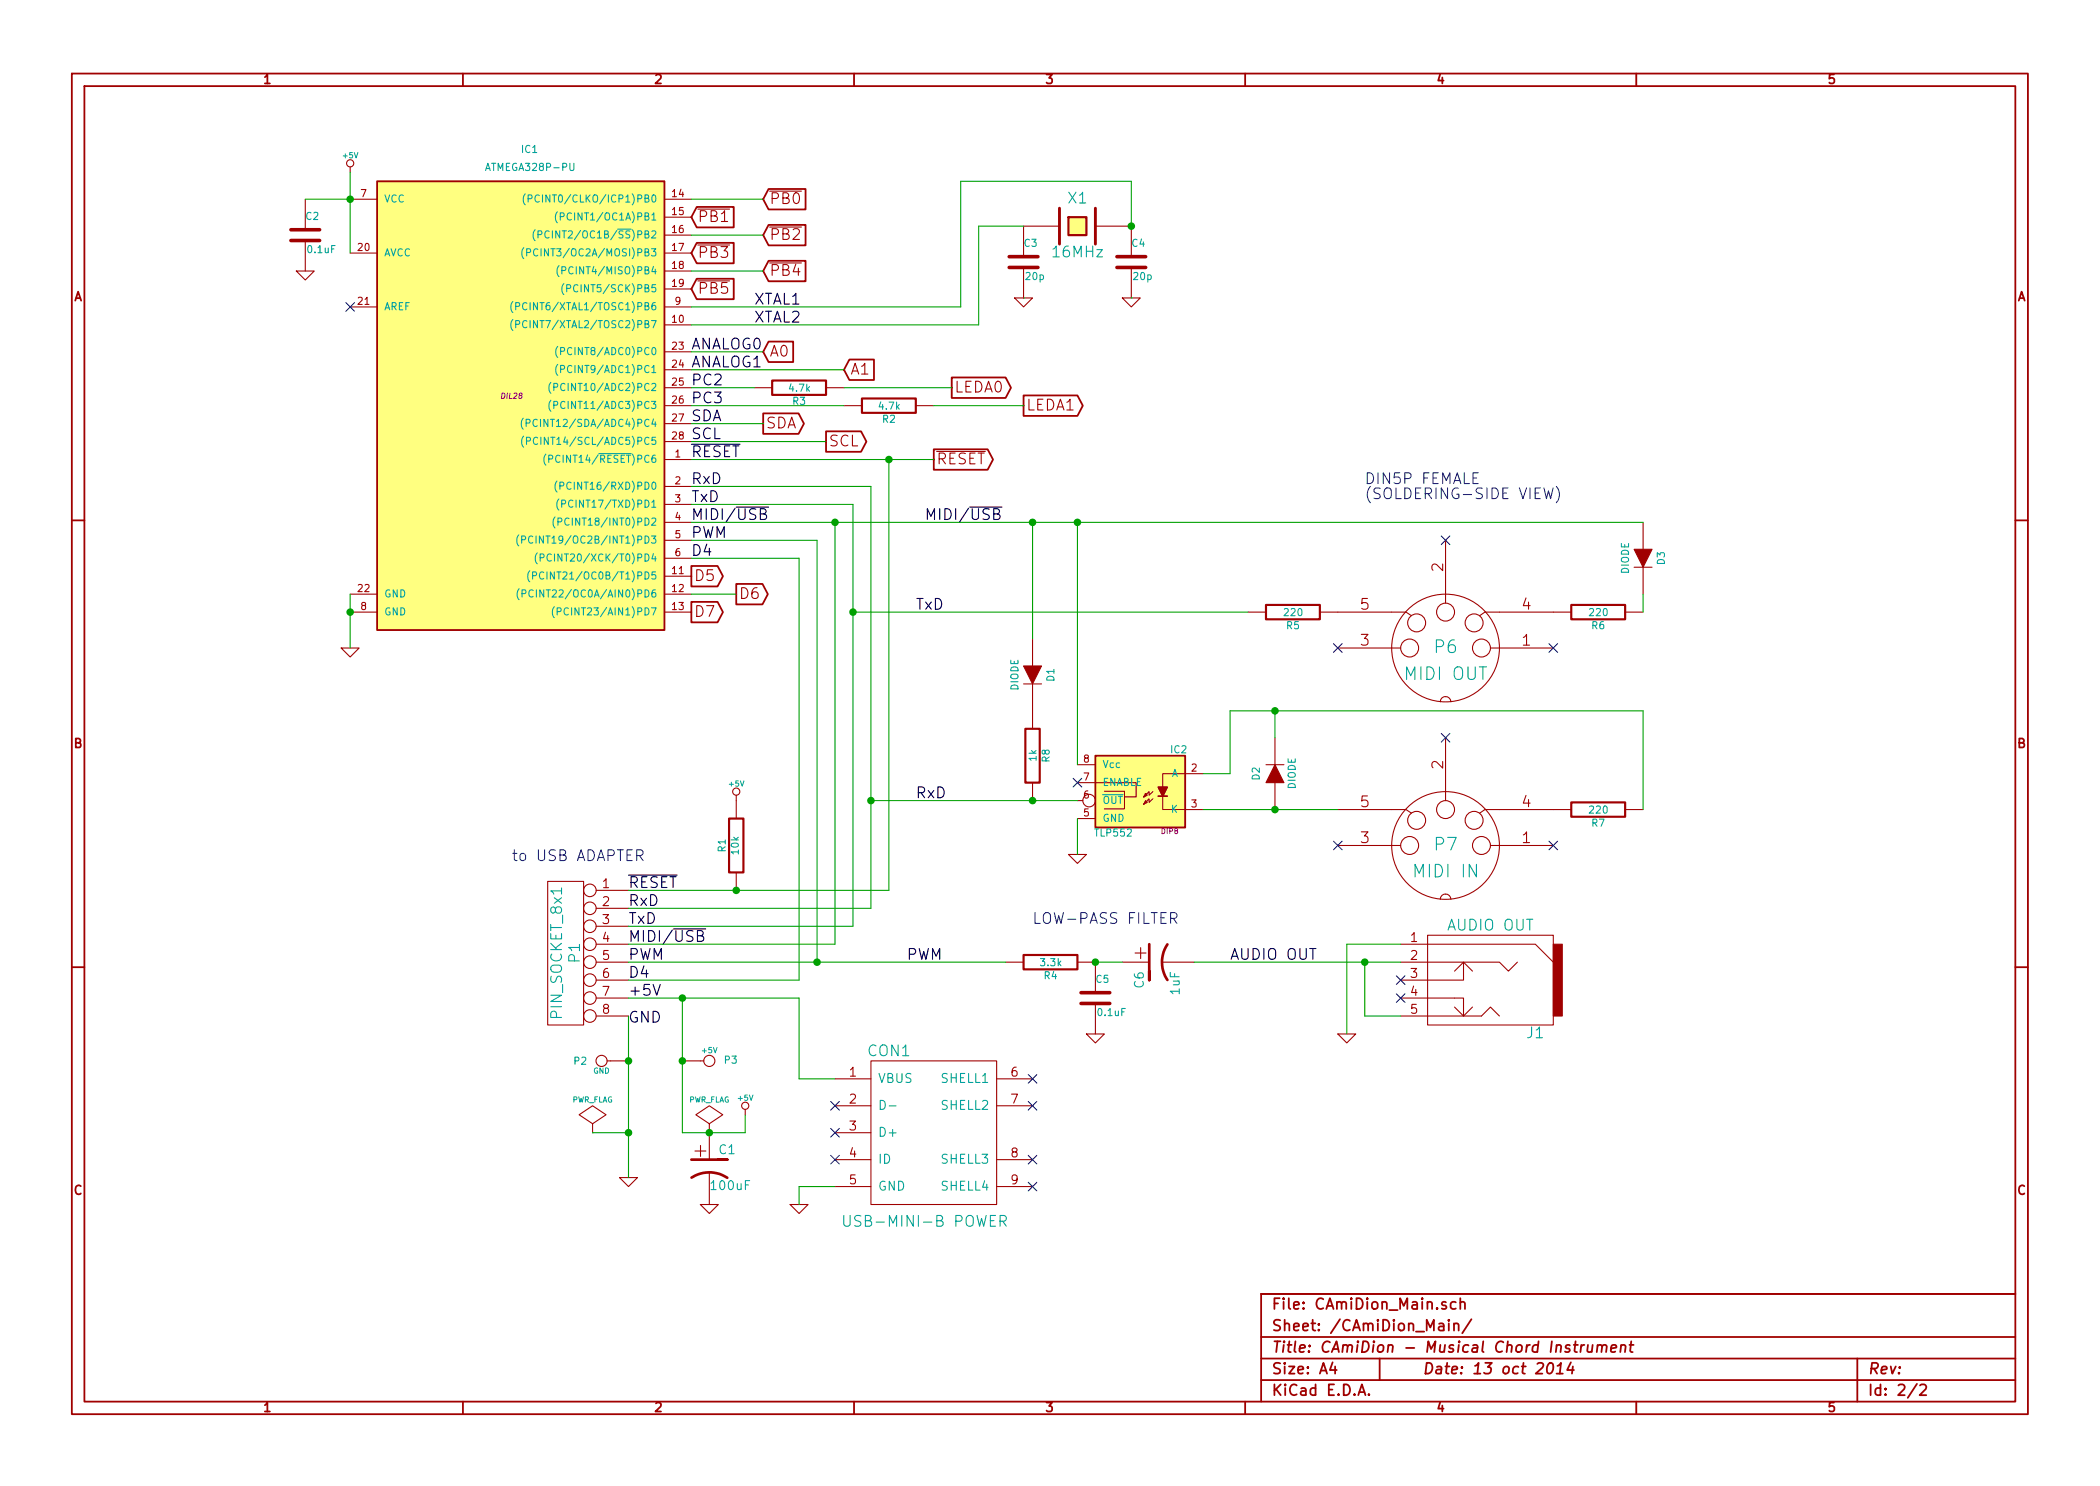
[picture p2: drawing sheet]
<svg xmlns="http://www.w3.org/2000/svg" width="297mm" height="210mm" viewBox="0 0 297 210" stroke-linecap="round" stroke-linejoin="round" font-family="sans-serif">
<g fill="none" stroke="#a00000" stroke-width=".25">
<path d="M10.2 10.4h276.6v189.7h-276.6zM11.9 12.2h273.2v186.1h-273.2zM65.5 10.4v1.8M120.8 10.4v1.8M176.1 10.4v1.8M231.4 10.4v1.8M53.3 25.6h40.7v63.5h-40.7zM98.6 39.4h5.2v2.9h-5.2l-.8-1.4zM98.6 29.3h5.2v2.9h-5.2l-.8-1.5zM98.6 34.4h5.2v2.9h-5.2l-.8-1.5zM108.7 26.7h5.2v2.9h-5.2l-.8-1.4zM108.7 31.8h5.2v2.9h-5.2l-.8-1.4z"/>
<path d="M108.7 36.9h5.2v2.9h-5.2l-.8-1.5zM107.9 58.5h5.1l.7 1.4-.7 1.5h-5.1zM108.7 48.3h3.5v2.9h-3.5l-.8-1.4zM120.1 50.9h3.5v2.9h-3.5l-.7-1.5zM134.6 53.4h7.6l.8 1.5-.8 1.4h-7.6zM144.8 56h7.6l.8 1.4-.8 1.4h-7.6zM10.2 73.6h1.7M116.8 61h5l.8 1.5-.8 1.4h-5zM132.1 63.6h7.6l.8 1.4-.8 1.5h-7.6zM285.1 73.6h1.7M97.8 80.1h3.7l.8 1.4-.8 1.5h-3.7zM97.8 85.2h3.7l.8 1.4-.8 1.5h-3.7z"/>
<path d="M104.1 82.6h3.7l.8 1.5-.8 1.4h-3.7zM154.9 106.9h12.7v10.2h-12.7zM163.8 112.6h1.3M10.2 136.8h1.7M285.1 136.8h1.7M65.5 198.3v1.8M120.8 198.3v1.8M176.1 198.3v1.8M178.4 189.2h106.7M178.4 195.3h106.7M178.4 192.2h106.7M188.5 192.8l-.4 1h1"/>
<path d="M188.8 193.3v1.1M192.1 197.4l.5-1.5 .5 1.5M192.3 197h.7M193.6 197.3h.1l-.1 .1-.1-.1h.1v.1M195.1 192.2v3.1M203.6 187.3l.1-.1 .4 .1 .1 1M204.2 187.6l-.5 .1a.3 .3 0 0 0-.2 .3 .3 .3 0 0 0 .2 .3l.5-.1M204.5 184.3l-.3-.1-.3 .2 .1 .2 .5 .2 .1 .1-.1 .2-.1 .1-.5-.1M204.9 186.7v.1v.1l.1-.1-.1-.1v.2M204.9 187.2v1.1M205.7 187.4a.38 .38 0 0 1 .6 .1v.8M205.7 187.2v1.1"/>
<path d="M205.9 184.3a.48 .48 0 0 0-.6 0l-.1 .6a.48 .48 0 0 0 .7 .2M206.6 184.3a.38 .38 0 0 1 .6 .1v.8M206.6 183.7v1.5M208.1 186.7l-1.3 1.9M219.1 192.9a.34 .34 0 0 1 .6 .2 .87 .87 0 0 1-.6 1.3l-.2-.1a1.13 1.13 0 0 1 .2-1.4zM220.2 194.4h.9M220.3 193.3l.5-.5-.2 1.6M222 190.4l-.3-.1-.2 .1-.1 .2 .2 .2 .4 .1v.2l-.2 .2-.4-.1M222.2 192.8l-.5 1h.9M222.5 193.3l-.1 1.1M222.6 190.3h.6M222.9 189.8l-.2 1.3 .1 .1 .3 .1"/>
<path d="M223.7 190.3l-.2 1M224.1 190.3l-.3 .1-.2 .2M224.6 190.3v.9a.45 .45 0 0 0 .5 0M225.3 190.3l-.2 1M226 190.4a.38 .38 0 0 1 .6 .1l-.1 .8M226 190.3l-.1 1M226.6 190.5a.35 .35 0 0 1 .3-.2 .35 .35 0 0 1 .4 .2l-.1 .8M227.9 190.8l.7-.1v-.3l-.2-.1-.4 .1-.2 .7 .2 .2 .5-.1M229.3 190.4a.38 .38 0 0 1 .6 .1l-.1 .8M229.3 190.3l-.1 1M230.5 190.3h.6M230.7 189.8l-.1 1.3v.1l.3 .1"/>
<path d="M231.4 198.3v1.8M262.7 192.2v6.1M271.1 195.8l-1.3 2M271.6 196l.2-.1h.4l.2 .1 .1 .3-.1 .2-.9 .9h1M285.1 183.1h-106.7v15.2"/>
</g>
<g fill="#ffff80" stroke="#ffff80" stroke-width=".25">
<path d="M53.3 25.6h40.7v63.5h-40.7z"/>
<path d="M151.1 30.7h2.6v2.6h-2.6z"/>
<path d="M154.9 106.9h12.7v10.2h-12.7z"/>
</g>
<g fill="none" stroke="#a00000" stroke-width=".15">
<path d="M41.9 38.3h2.5l-1.2 1.3zM43.2 28.2v4.3M43.2 34v4.3M49.5 23.6v.8M49.5 28.2h3.8M49.5 35.8h3.8M94 28.2h3.8M94 35.8h3.8M94 30.7h3.8M94 33.3h3.8M94 38.3h3.8M98.7 39.7h4.5"/>
<path d="M98.7 29.6h4.5M98.7 34.7h4.5M108.9 27h4.5M108.9 32.1h4.5M108.9 37.2h4.5M144.8 37.8v4.4M149.9 32h-5.1v4.3M154.9 32h5.1v4.3M160 37.8v4.4M49.5 43.4h3.8M94 43.4h3.8M94 46h3.8"/>
<path d="M94 49.8h3.8M94 52.3h3.8M94 54.9h3.8M94 57.4h3.8M94 59.9h3.8M94 40.9h3.8M106.7 54.9h2.5M116.8 54.9h2.6M119.4 57.4h2.5M129.5 57.4h2.6M143.5 42.2h2.5l-1.2 1.2zM158.7 42.2h2.6l-1.3 1.2z"/>
<path d="M94 65h3.8M94 68.8h3.8M94 71.4h3.8M94 73.9h3.8M94 76.4h3.8M94 79h3.8M94 62.5h3.8M132.5 63.9h6.9M204.5 76.4v8.9M232.4 73.9v3.8M48.3 91.7h2.5l-1.3 1.3zM49.5 86.6h3.8"/>
<path d="M49.5 84.1h3.8M94 86.6h3.8M94 81.5h3.8M94 84.1h3.8M144.8 96.8h2.5M146 90.4v3.8M146 96.8v6.3M176.5 86.6h2.6M186.7 86.6h12.2l.7 .5M189.2 91.7h8.9M203.7 99.3a.75 .75 0 0 1 .8-.7 .75 .75 0 0 1 .7 .7M210.8 91.7h8.9"/>
<path d="M222.2 86.6h-12.2l-.7 .5M229.9 86.6h2.5M231.1 80.3h2.6M232.4 80.3v3.8M104.1 112.5v3.3M146 110.7v2.6M152.4 115.8h2.5M152.4 113.3h.8M152.4 110.7h2.5M152.4 108.2h2.5M155 110.7h5.7v2h-1.6M156.2 112h2.9v2.4h-2.9a1.22 1.22 0 0 1-1.2-1.2 1.22 1.22 0 0 1 1.2-1.2"/>
<path d="M162 113.3l.3 .2-.5 .3zM163.1 113l-.6 .5v-.5l-.7 .8M163.1 112l-.6 .5v-.5l-.7 .8 .5-.3-.3-.2-.2 .5M164.5 112.6v1.9h5.7M170.2 109.5h-5.7v1.9M179.1 108.2h2.5M180.3 104.4v3.8M180.3 110.7v3.8M189.2 114.5h9.7l.7 .6M189.2 119.6h8.9M204.5 104.4v8.9M210.8 119.6h8.9"/>
<path d="M222.2 114.5h-12.2l-.7 .6M229.9 114.5h2.5M77.5 124.7h5v20.3h-5zM84.3 126h4.6M84.3 128.5h4.6M84.3 131.1h4.6M84.3 133.6h4.6M84.3 136.1h4.6M84.3 138.7h4.6M104.1 123.4v2.6M142.2 136.1h2.6M151.1 120.9h2.6l-1.3 1.3z"/>
<path d="M152.4 136.1h2.5v4.4M158.7 136.1h3.9M164.3 136.1h4.6M198.1 133.6h19.1l2.5 2.5M198.1 136.1h14l1.3 1.3 1.2-1.3M201.9 132.3h17.8v12.7h-17.8zM203.7 127.2a.75 .75 0 0 1 .8-.7 .75 .75 0 0 1 .7 .7M205.7 137.4l1.3-1.3v2.6h-8.9M207 136.1l1.3 1.3M83.8 159l1.9-1.3-1.9-1.2-1.9 1.2 1.9 1.3v1.3M84.3 141.2h4.6M84.3 143.8h4.6"/>
<path d="M85.9 150.1h3M96.5 150.1h3.1M100.3 159l1.9-1.3-1.9-1.2-1.9 1.2 1.9 1.3v1.3M105.4 157v.7M118.1 152.6h5.1M118.1 156.5h5.1M123.2 150.1h17.8v20.3h-17.8zM141 152.6h5M141 156.5h5M153.7 146.3h2.5l-1.3 1.3zM154.9 142v4.3M189.2 146.3h2.6l-1.3 1.3z"/>
<path d="M198.1 141.2h8.9v2.6M198.1 143.8h11.4l1.3-1.3 1.3 1.3M205.7 142.5l1.3 1.3 1.3-1.3M83.8 160.3h.1M87.6 166.6h2.6l-1.3 1.3zM99.1 170.4h2.5l-1.3 1.3zM100.3 160.3h.1M100.3 160.3v3.8M100.3 165.9v4.5M111.8 170.4h2.5l-1.3 1.3zM118.1 160.3h5.1M118.1 164.1h5.1"/>
<path d="M118.1 167.9h5.1M141 164.1h5M141 167.9h5"/>
<circle cx="49.5" cy="23.1" r=".51"/>
<circle cx="199.4" cy="91.7" r="1.27"/>
<circle cx="200.4" cy="88.1" r="1.27"/>
<circle cx="204.5" cy="91.7" r="7.6"/>
<circle cx="204.5" cy="86.6" r="1.27"/>
<circle cx="208.5" cy="88.1" r="1.27"/>
<circle cx="209.5" cy="91.7" r="1.27"/>
<circle cx="104.1" cy="112" r=".51"/>
<circle cx="154.1" cy="113.3" r=".89"/>
<circle cx="199.4" cy="119.6" r="1.27"/>
<circle cx="200.4" cy="116.1" r="1.27"/>
<circle cx="204.5" cy="119.6" r="7.6"/>
<circle cx="204.5" cy="114.5" r="1.27"/>
<circle cx="208.5" cy="116.1" r="1.27"/>
<circle cx="209.5" cy="119.6" r="1.27"/>
<circle cx="83.4" cy="131.1" r=".89"/>
<circle cx="83.4" cy="138.7" r=".89"/>
<circle cx="83.4" cy="128.5" r=".89"/>
<circle cx="83.4" cy="136.1" r=".89"/>
<circle cx="83.4" cy="133.6" r=".89"/>
<circle cx="83.4" cy="126" r=".89"/>
<circle cx="83.4" cy="141.2" r=".89"/>
<circle cx="83.4" cy="143.8" r=".89"/>
<circle cx="85.1" cy="150.1" r=".79"/>
<circle cx="100.3" cy="150.1" r=".79"/>
<circle cx="105.4" cy="156.5" r=".51"/>
</g>
<g fill="none" stroke="#00a0a0" stroke-width=".15">
<path d="M74.1 35a1.2 1.2 0 0 0 0 1.6M74.3 27.4a1.2 1.2 0 0 0 0 1.6M74.5 35.7h.5l.1-.1-.1-.4h-.5v1M74.7 28.1h.5l.1-.2-.1-.3h-.5v1M75.7 32.5a1.2 1.2 0 0 0 0 1.6M76.1 35.3a.4 .4 0 0 0-.5 0 .4 .4 0 0 0-.1 .5 .37 .37 0 0 0 .1 .4 .37 .37 0 0 0 .5-.1M76.1 33.2l.5-.1 .1-.1-.1-.3h-.5v1M76.3 27.7a.4 .4 0 0 0-.5 0 .4 .4 0 0 0-.1 .5 .37 .37 0 0 0 .2 .3 .37 .37 0 0 0 .4 0M77.7 32.8a.4 .4 0 0 0-.5 0 .4 .4 0 0 0-.1 .4 .37 .37 0 0 0 .1 .4 .37 .37 0 0 0 .5 0M78.8 30a1.2 1.2 0 0 0 0 1.5M79.1 37.6a1.2 1.2 0 0 0 0 1.5M79.2 30.7l.5-.1 .1-.1-.1-.3-.5-.1v1"/>
<path d="M79.5 38.3l.5-.1v-.1v-.3l-.5-.1v1.1M72.5 42.7a1.2 1.2 0 0 0 0 1.5M72.5 45.2a1.2 1.2 0 0 0 0 1.6M72.9 43.4l.5-.1 .1-.1-.1-.3-.5-.1v1M72.9 45.9l.5-.1 .1-.1-.1-.3h-.5v1M74 59.2a1.2 1.2 0 0 0 0 1.5M74.4 59.9l.5-.1 .1-.1-.1-.3-.5-.1v1M76 59.4a.4 .4 0 0 0-.5 0 .4 .4 0 0 0-.1 .5 .37 .37 0 0 0 .2 .4 .37 .37 0 0 0 .4-.1M77.9 54.1a1.2 1.2 0 0 0 0 1.5M77.9 56.6a1.2 1.2 0 0 0 0 1.6M78.3 54.8l.5-.1 .1-.1-.1-.3-.5-.1v1.1M78.3 57.3h.5l.1-.2-.1-.3h-.5v1"/>
<path d="M78.9 49a1.2 1.2 0 0 0 0 1.6M78.9 51.6a1.2 1.2 0 0 0 0 1.5M79.3 49.7h.5l.1-.2-.1-.3h-.5v1M79.3 52.2h.5l.1-.1-.1-.3-.5-.1v1M79.8 40.1a1.2 1.2 0 0 0 0 1.6M80.2 40.8h.4l.1-.2-.1-.3h-.4v1M73.4 75.7a1.2 1.2 0 0 0 0 1.5M73.8 76.4l.5-.1v-.1v-.3l-.5-.1v1.1M74.1 61.7a1.2 1.2 0 0 0 0 1.6M74.5 62.4h.5v-.2v-.3h-.5v1M75.4 75.9a.4 .4 0 0 0-.5 0 .4 .4 0 0 0-.1 .5 .37 .37 0 0 0 .1 .4 .37 .37 0 0 0 .5 0M76 78.2a1.2 1.2 0 0 0 0 1.6"/>
<path d="M76 62a.4 .4 0 0 0-.5 0 .4 .4 0 0 0-.1 .5 .37 .37 0 0 0 .2 .3 .37 .37 0 0 0 .4 0M76.4 78.9h.5l.1-.2-.1-.3h-.5v1M77.2 64.3a1.2 1.2 0 0 0 0 1.5M77.6 64.9h.5l.1-.1-.1-.3-.5-.1v1M78 78.5a.4 .4 0 0 0-.5 0 .4 .4 0 0 0-.1 .5 .37 .37 0 0 0 .2 .3 .37 .37 0 0 0 .4 0M78.5 73.1a1.2 1.2 0 0 0 0 1.6M78.8 68.1a1.2 1.2 0 0 0 0 1.5M78.9 73.8h.5l.1-.1-.1-.4h-.5v1M79 70.6a1.2 1.2 0 0 0 0 1.6M79.2 68.8l.5-.1 .1-.1-.1-.3-.5-.1v1M79.5 71.3l.4-.1 .1-.1-.1-.3h-.4v1M84.7 64.2h4.6"/>
<path d="M73.4 83.3a1.2 1.2 0 0 0 0 1.6M73.8 84l.5-.1 .1-.1-.1-.3h-.5v1M74.9 80.8a1.2 1.2 0 0 0 0 1.5M75.3 81.5l.5-.1 .1-.1-.1-.3-.5-.1v1M75.4 83.6a.4 .4 0 0 0-.5 0 .4 .4 0 0 0-.1 .4 .37 .37 0 0 0 .2 .4 .37 .37 0 0 0 .4 0M76.9 81a.4 .4 0 0 0-.5 0 .4 .4 0 0 0-.1 .5 .37 .37 0 0 0 .2 .4 .37 .37 0 0 0 .4-.1M78.4 85.8a1.2 1.2 0 0 0 0 1.6M78.8 86.5h.5l.1-.1-.1-.4h-.5v1M156 112.4h2.9M124.5 155.7a.66 .66 0 0 1 .7 .5 .66 .66 0 0 1-.4 .8h-.3zM125.8 156.5h.9M119.4 172v1.2a.48 .48 0 0 0 .4 .3 .48 .48 0 0 0 .4-.3v-1.2"/>
<path d="M141.5 172.8h.5a.42 .42 0 0 0 .4-.4 .42 .42 0 0 0-.4-.4h-.5v1.5M141.8 172.8l.5 .7"/>
</g>
<path d="M151.1 30.7h2.6v2.6h-2.6zM109.2 53.8h7.6v2.1h-7.6zM121.9 56.4h7.6v2h-7.6zM179.1 85.6h7.6v2h-7.6zM222.2 85.6h7.7v2h-7.7zM103.1 115.8h2.1v7.6h-2.1zM145 103.1h2.1v7.6h-2.1zM222.2 113.5h7.7v2.1h-7.7zM144.8 135.1h7.6v2.1h-7.6z" fill="none" stroke="#a00000" stroke-width=".3"/>
<path d="M149.9 29.5v5M154.9 29.5v5" fill="none" stroke="#a00000" stroke-width=".41"/>
<path d="M41.1 34h4.1M41.1 32.5h4.1M142.7 37.8h4.1M142.7 36.3h4.1M158 37.8h4.1M158 36.3h4.1M152.9 142h4.1M152.9 140.5h4.1" fill="none" stroke="#a00000" stroke-width=".51"/>
<path d="M97.8 62.9h6.9M104.1 71.7h4.6M107.5 72.7l.7-.1a.36 .36 0 0 0 .2-.3 .36 .36 0 0 0-.3-.3h-.6v1.5h.6l.3-.1a.4 .4 0 0 0-.1-.6l-.2-.1M137.2 71.7h4.5M140.6 72.7l.6-.1a.36 .36 0 0 0 .2-.3 .36 .36 0 0 0-.3-.3h-.5v1.5h.5l.3-.1a.4 .4 0 0 0-.1-.6l-.2-.1M88.9 123.8h6.9M95.2 131.4h4.6M98.7 132.4l.6-.1a.36 .36 0 0 0 .2-.4 .36 .36 0 0 0-.3-.2h-.5v1.5h.5l.3-.1a.4 .4 0 0 0-.1-.6l-.2-.1" fill="none" stroke="#000" stroke-width=".15"/>
<path d="M162.6 133.6v5.1v-1.3M165.1 133.6a4.5 4.5 0 0 0 0 5.1M97.8 164.1h5.1h-1.3M97.8 166.6a4.6 4.6 0 0 1 5.1 0" fill="none" stroke="#a00000" stroke-width=".38"/>
<g fill="none" stroke="#0000c0" stroke-width=".15">
<path d="M48.9 42.8l1.2 1.2M50.1 42.8l-1.2 1.2M203.9 75.8l1.2 1.3M205.1 75.8l-1.2 1.3M188.6 91.1l1.2 1.2M189.8 91.1l-1.2 1.2M219.1 91.1l1.2 1.2M220.3 91.1l-1.2 1.2M151.8 110.1l1.2 1.2M153 110.1l-1.2 1.2M188.6 119l1.2 1.2M189.8 119l-1.2 1.2"/>
<path d="M203.9 103.8l1.2 1.2M205.1 103.8l-1.2 1.2M219.1 119l1.2 1.2M220.3 119l-1.2 1.2M197.5 138.1l1.2 1.2M198.7 138.1l-1.2 1.2M117.5 155.8l1.2 1.3M117.5 159.7l1.2 1.2M118.7 155.8l-1.2 1.3M118.7 159.7l-1.2 1.2M145.4 152l1.3 1.3M145.4 155.8l1.3 1.3"/>
<path d="M146.7 152l-1.3 1.3M146.7 155.8l-1.3 1.3M197.5 140.6l1.2 1.2M198.7 140.6l-1.2 1.2M117.5 163.5l1.2 1.2M118.7 163.5l-1.2 1.2M145.4 163.5l1.3 1.2M145.4 167.3l1.3 1.2M146.7 163.5l-1.3 1.2M146.7 167.3l-1.3 1.2"/>
</g>
<path d="M209.1 66.9h-.7v1.5h.7M218.4 69l.3 1.6 .3-1.1 .3 1.1 .4-1.6M220.1 68.8a1.75 1.75 0 0 1 0 2.3M90.1 121.1h.6a.42 .42 0 0 0 .3-.5 .42 .42 0 0 0-.3-.4h-.6v1.6M90.4 121.1l.6 .7M165.6 129.9h.6a.42 .42 0 0 0 .3-.4 .42 .42 0 0 0-.3-.4h-.6v1.6M166 129.9l.5 .8" fill="none" stroke="#00f" stroke-width=".15"/>
<g fill="#a00000" stroke="#a00000" stroke-width=".15">
<path d="M219.7 133.6h1.3v10.2h-1.3z"/>
<path d="M144.8 94.2h2.5l-1.3 2.6z"/>
<path d="M180.3 108.2l1.3 2.5h-2.5z"/>
<path d="M231.1 77.7h2.6l-1.3 2.6z"/>
</g>
<path d="M163.8 111.4h1.3l-.6 1.2z" fill="#a00000" stroke="#a00000" stroke-width=".25"/>
<g fill="none" stroke="#00a000" stroke-width=".15">
<path d="M43.2 28.2h6.3M49.5 24.4v11.4M97.8 28.2h10.1M97.8 33.3h10.1M97.8 38.3h10.1M144.8 32h-6.4v14h-40.6M160 32v-6.4h-24.1v17.8h-38.1M97.8 57.4h21.6M97.8 54.9h8.9M97.8 59.9h10.1M97.8 49.8h10.1M97.8 52.3h21.6"/>
<path d="M119.4 54.9h15.2M132.1 57.4h12.7M144.8 42.2h.1M160 42.2h.1M97.8 79h15.2v59.7h-24.1M97.8 68.8h25.4v59.7h-34.3M97.8 71.4h22.8v59.7h-31.7M97.8 76.4h17.8v59.7M97.8 65h34.3M97.8 62.5h19M97.8 73.9h134.6M118.1 73.9v59.7h-29.2"/>
<path d="M125.7 65v61h-36.8M146 73.9v16.5M152.4 73.9v34.3M49.5 84.1v7.6M97.8 84.1h6.3M120.6 86.6h55.9M232.4 84.1v2.5M123.2 113.3h29.2M152.4 115.8v5.1M170.2 109.5h3.8v-8.9h58.4v13.9M170.2 114.5h19M180.3 100.6v3.8"/>
<path d="M88.9 136.1h53.3M154.9 136.1h3.8M168.9 136.1h29.2M193 136.1v7.7h5.1M198.1 133.6h-7.6v12.7M88.9 141.2h24.1v11.4h5.1M88.9 143.8v22.8M96.5 141.2v19.1h8.9v-2.6M83.8 160.3h5.1M118.1 167.9h-5.1v2.5"/>
</g>
<g fill="#00a000" stroke="#00a000" stroke-width=".25">
<circle cx="49.5" cy="28.2" r=".41"/>
<circle cx="49.5" cy="86.6" r=".41"/>
<circle cx="160" cy="32" r=".41"/>
<circle cx="154.9" cy="136.1" r=".41"/>
<circle cx="104.1" cy="126" r=".41"/>
<circle cx="100.3" cy="160.3" r=".41"/>
<circle cx="88.9" cy="160.3" r=".41"/>
<circle cx="125.7" cy="65" r=".41"/>
<circle cx="115.6" cy="136.1" r=".41"/>
<circle cx="96.5" cy="150.1" r=".41"/>
<circle cx="88.9" cy="150.1" r=".41"/>
<circle cx="193" cy="136.1" r=".41"/>
<circle cx="96.5" cy="141.2" r=".41"/>
<circle cx="120.6" cy="86.6" r=".41"/>
<circle cx="118.1" cy="73.9" r=".41"/>
<circle cx="180.3" cy="100.6" r=".41"/>
<circle cx="180.3" cy="114.5" r=".41"/>
<circle cx="123.2" cy="113.3" r=".41"/>
<circle cx="146" cy="113.3" r=".41"/>
<circle cx="146" cy="73.9" r=".41"/>
<circle cx="152.4" cy="73.9" r=".41"/>
</g>
<g font-size="2.8" fill="#a00000">
<text x="162.3" y="135.7" transform="rotate(-90 162.3 135.7)">+</text>
<text x="98.2" y="163.8">+</text>
</g>
<g font-size="2.5" fill="#00a0a0">
<text x="203" y="92.5">P6</text>
<text x="198.9" y="96.3">MIDI OUT</text>
<text x="200.3" y="124.3">MIDI IN</text>
<text x="203" y="120.4">P7</text>
</g>
<g font-size="2.1" fill="#a00000">
<text x="108.9" y="29">PB0</text>
<text x="98.7" y="31.5">PB1</text>
<text x="108.9" y="34">PB2</text>
<text x="98.7" y="41.7">PB5</text>
<text x="98.7" y="36.6">PB3</text>
<text x="108.9" y="39.1">PB4</text>
<text x="108.9" y="50.5">A0</text>
<text x="120.3" y="53.1">A1</text>
<text x="135" y="55.6">LEDA0</text>
<text x="145.2" y="58.2">LEDA1</text>
<text x="108.4" y="60.7">SDA</text>
<text x="117.2" y="63.2">SCL</text>
<text x="132.5" y="65.8">RESET</text>
<text x="98.2" y="82.3">D5</text>
<text x="204.2" y="80.8" transform="rotate(-90 204.2 80.8)">2</text>
<text x="98.2" y="87.4">D7</text>
<text x="104.5" y="84.8">D6</text>
<text x="192.5" y="86.4">5</text>
<text x="215.3" y="86.4">4</text>
<text x="192.5" y="91.4">3</text>
<text x="215.3" y="91.4">1</text>
<text x="204.2" y="108.8" transform="rotate(-90 204.2 108.8)">2</text>
<text x="192.5" y="119.4">3</text>
<text x="192.5" y="114.3">5</text>
<text x="215.3" y="119.4">1</text>
<text x="215.3" y="114.3">4</text>
<text x="179.9" y="185.4">File: CAmiDion_Main.sch</text>
<text x="179.9" y="191.5">Title: CAmiDion - Musical Chord Instrument</text>
<text x="179.9" y="188.4">Sheet: /CAmiDion_Main/</text>
<text x="179.9" y="197.6">KiCad E.D.A.</text>
<text x="179.9" y="194.5">Size: A4</text>
<text x="201.2" y="194.5">Date: 13 oct 2014</text>
<text x="264.2" y="194.5">Rev:</text>
<text x="264.2" y="197.6">Id: 2/2</text>
</g>
<g font-size="2.1" fill="#00a0a0">
<text x="151.1" y="28.9">X1</text>
<text x="149" y="36.5">16MHz</text>
<text x="204.9" y="131.7">AUDIO OUT</text>
<text x="82.1" y="136.1" transform="rotate(-90 82.1 136.1)">P1</text>
<text x="79.6" y="144" transform="rotate(-90 79.6 144)">PIN_SOCKET_8x1</text>
<text x="122.8" y="149.5">CON1</text>
<text x="216" y="147">J1</text>
<text x="120.5" y="173.7">USB-MINI-B POWER</text>
</g>
<g font-size="2.1">
<text x="106.7" y="43.2">XTAL1</text>
<text x="106.7" y="45.7">XTAL2</text>
<text x="97.8" y="49.5">ANALOG0</text>
<text x="97.8" y="52.1">ANALOG1</text>
<text x="97.8" y="59.7">SDA</text>
<text x="97.8" y="57.1">PC3</text>
<text x="97.8" y="54.6">PC2</text>
<text x="97.8" y="64.8">RESET</text>
<text x="97.8" y="62.2">SCL</text>
<text x="97.8" y="68.6">RxD</text>
<text x="97.8" y="71.1">TxD</text>
<text x="97.8" y="73.7">MIDI/USB</text>
<text x="97.8" y="76.2">PWM</text>
<text x="130.8" y="73.7">MIDI/USB</text>
<text x="97.8" y="78.7">D4</text>
<text x="129.5" y="86.4">TxD</text>
<text x="129.5" y="113">RxD</text>
<text x="88.9" y="125.7">RESET</text>
<text x="88.9" y="128.3">RxD</text>
<text x="88.9" y="130.8">TxD</text>
<text x="88.9" y="133.3">MIDI/USB</text>
<text x="88.9" y="135.9">PWM</text>
<text x="128.3" y="135.9">PWM</text>
<text x="174" y="135.9">AUDIO OUT</text>
<text x="88.9" y="138.4">D4</text>
<text x="88.9" y="141">+5V</text>
<text x="88.9" y="144.8">GND</text>
</g>
<g font-size="2.1" fill="#00f">
<text x="193" y="68.6">DIN5P FEMALE</text>
<text x="193" y="70.7">(SOLDERING-SIDE VIEW)</text>
<text x="72.4" y="121.9">to USB ADAPTER</text>
<text x="146" y="130.8">LOW-PASS FILTER</text>
</g>
<g font-size="1.8" fill="#a00000">
<text x="37.3" y="11.9">1</text>
<text x="92.7" y="11.9">2</text>
<text x="148" y="11.9">3</text>
<text x="203.3" y="11.9">4</text>
<text x="258.6" y="11.9">5</text>
<text x="10.4" y="42.7">A</text>
<text x="285.3" y="42.7">A</text>
<text x="10.4" y="105.9">B</text>
<text x="285.3" y="105.9">B</text>
<text x="85.2" y="125.7">1</text>
<text x="85.2" y="128.3">2</text>
<text x="85.2" y="130.8">3</text>
<text x="85.2" y="133.3">4</text>
<text x="85.2" y="135.9">5</text>
<text x="199.5" y="133.3">1</text>
<text x="199.5" y="135.9">2</text>
<text x="85.2" y="138.4">6</text>
<text x="85.2" y="141">7</text>
<text x="85.2" y="143.5">8</text>
<text x="199.5" y="138.4">3</text>
<text x="199.5" y="141">4</text>
<text x="199.5" y="143.5">5</text>
<text x="120.2" y="152.4">1</text>
<text x="143" y="152.4">6</text>
<text x="120.2" y="156.2">2</text>
<text x="120.2" y="160">3</text>
<text x="143" y="156.2">7</text>
<text x="120.2" y="163.8">4</text>
<text x="120.2" y="167.6">5</text>
<text x="143" y="163.8">8</text>
<text x="143" y="167.6">9</text>
<text x="10.4" y="169.1">C</text>
<text x="285.3" y="169.1">C</text>
<text x="37.3" y="199.8">1</text>
<text x="92.7" y="199.8">2</text>
<text x="148" y="199.8">3</text>
<text x="203.3" y="199.8">4</text>
<text x="258.6" y="199.8">5</text>
</g>
<g font-size="1.8" fill="#00a0a0">
<text x="161.8" y="139.8" transform="rotate(-90 161.8 139.8)">C6</text>
<text x="166.9" y="140.7" transform="rotate(-90 166.9 140.7)">1uF</text>
<text x="124.2" y="153.3">VBUS</text>
<text x="133.2" y="153.3">SHELL1</text>
<text x="124.2" y="160.9">D+</text>
<text x="133.2" y="157.1">SHELL2</text>
<text x="101.7" y="163.4">C1</text>
<text x="124.2" y="164.7">ID</text>
<text x="133.2" y="164.7">SHELL3</text>
<text x="100.7" y="168.4">100uF</text>
<text x="124.2" y="168.5">GND</text>
<text x="133.2" y="168.5">SHELL4</text>
</g>
<g font-size="1.4" fill="#00a0a0">
<text x="73.8" y="21.7">IC1</text>
<text x="54.4" y="28.7">VCC</text>
<text x="69.1" y="24.2">ATMEGA328P-PU</text>
<text x="76.3" y="28.7">(PCINT0/CLKO/ICP1)PB0</text>
<text x="43.3" y="31.2">C2</text>
<text x="43.6" y="35.9">0.1uF</text>
<text x="77.6" y="33.8">(PCINT2/OC1B/SS)PB2</text>
<text x="79.9" y="31.2">(PCINT1/OC1A)PB1</text>
<text x="144.9" y="35">C3</text>
<text x="160.1" y="35">C4</text>
<text x="54.4" y="36.3">AVCC</text>
<text x="75.9" y="36.3">(PCINT3/OC2A/MOSI)PB3</text>
<text x="80.2" y="38.9">(PCINT4/MISO)PB4</text>
<text x="80.8" y="41.4">(PCINT5/SCK)PB5</text>
<text x="145.1" y="39.7">20p</text>
<text x="160.4" y="39.7">20p</text>
<text x="54.4" y="43.9">AREF</text>
<text x="74.2" y="43.9">(PCINT6/XTAL1/TOSC1)PB6</text>
<text x="74.2" y="46.5">(PCINT7/XTAL2/TOSC2)PB7</text>
<text x="80" y="50.3">(PCINT8/ADC0)PC0</text>
<text x="80" y="52.8">(PCINT9/ADC1)PC1</text>
<text x="79.2" y="55.4">(PCINT10/ADC2)PC2</text>
<text x="79.2" y="57.9">(PCINT11/ADC3)PC3</text>
<text x="111.7" y="55.5">4.7k</text>
<text x="112.1" y="57.3">R3</text>
<text x="124.4" y="58">4.7k</text>
<text x="124.8" y="59.9">R2</text>
<text x="75.8" y="60.4">(PCINT12/SDA/ADC4)PC4</text>
<text x="76" y="63">(PCINT14/SCL/ADC5)PC5</text>
<text x="78.3" y="65.5">(PCINT14/RESET)PC6</text>
<text x="80.1" y="69.3">(PCINT16/RXD)PD0</text>
<text x="80.2" y="71.9">(PCINT17/TXD)PD1</text>
<text x="75.7" y="77">(PCINT19/OC2B/INT1)PD3</text>
<text x="80" y="74.4">(PCINT18/INT0)PD2</text>
<text x="77.1" y="82">(PCINT21/OC0B/T1)PD5</text>
<text x="78" y="79.5">(PCINT20/XCK/T0)PD4</text>
<text x="230.5" y="81.2" transform="rotate(-90 230.5 81.2)">DIODE</text>
<text x="235.5" y="79.9" transform="rotate(-90 235.5 79.9)">D3</text>
<text x="54.4" y="87.1">GND</text>
<text x="54.4" y="84.6">GND</text>
<text x="75.5" y="84.6">(PCINT22/OC0A/AIN0)PD6</text>
<text x="79.8" y="87.1">(PCINT23/AIN1)PD7</text>
<text x="181.7" y="87.2">220</text>
<text x="182" y="89.1">R5</text>
<text x="224.9" y="87.2">220</text>
<text x="225.2" y="89.1">R6</text>
<text x="144.1" y="97.7" transform="rotate(-90 144.1 97.7)">DIODE</text>
<text x="149.2" y="96.4" transform="rotate(-90 149.2 96.4)">D1</text>
<text x="146.7" y="107.7" transform="rotate(-90 146.7 107.7)">1k</text>
<text x="148.5" y="107.8" transform="rotate(-90 148.5 107.8)">R8</text>
<text x="165.6" y="106.6">IC2</text>
<text x="156" y="113.8">OUT</text>
<text x="156" y="111.2">ENABLE</text>
<text x="156" y="108.7">Vcc</text>
<text x="165.6" y="110">A</text>
<text x="178.2" y="110.4" transform="rotate(-90 178.2 110.4)">D2</text>
<text x="183.3" y="111.7" transform="rotate(-90 183.3 111.7)">DIODE</text>
<text x="155" y="118.4">TLP552</text>
<text x="156" y="116.3">GND</text>
<text x="165.6" y="115.1">K</text>
<text x="224.9" y="115.2">220</text>
<text x="225.2" y="117">R7</text>
<text x="102.7" y="120.5" transform="rotate(-90 102.7 120.5)">R1</text>
<text x="104.5" y="120.8" transform="rotate(-90 104.5 120.8)">10k</text>
<text x="147.2" y="136.7">3.3k</text>
<text x="147.7" y="138.6">R4</text>
<text x="155" y="139.1">C5</text>
<text x="155.3" y="143.8">0.1uF</text>
<text x="81.2" y="150.7">P2</text>
<text x="102.5" y="150.5">P3</text>
</g>
<g font-size="1.4" fill="#a00000">
<text x="51.1" y="27.9">7</text>
<text x="95.1" y="27.9">14</text>
<text x="50.6" y="35.6">20</text>
<text x="95.1" y="30.5">15</text>
<text x="95.1" y="33">16</text>
<text x="95.1" y="35.6">17</text>
<text x="95.1" y="38.1">18</text>
<text x="95.1" y="40.6">19</text>
<text x="50.6" y="43.2">21</text>
<text x="95.1" y="45.7">10</text>
<text x="95.5" y="43.2">9</text>
<text x="95.1" y="49.5">23</text>
<text x="95.1" y="52.1">24</text>
<text x="95.1" y="54.6">25</text>
<text x="95.1" y="57.1">26</text>
<text x="95.1" y="59.7">27</text>
<text x="95.1" y="62.2">28</text>
<text x="95.5" y="64.8">1</text>
<text x="95.5" y="68.6">2</text>
<text x="95.5" y="71.1">3</text>
<text x="95.5" y="73.7">4</text>
<text x="95.5" y="76.2">5</text>
<text x="50.6" y="83.8">22</text>
<text x="95.1" y="81.3">11</text>
<text x="95.1" y="83.8">12</text>
<text x="95.5" y="78.7">6</text>
<text x="51.1" y="86.4">8</text>
<text x="95.1" y="86.4">13</text>
<text x="153.3" y="107.9">8</text>
<text x="153.3" y="113">6</text>
<text x="153.3" y="110.5">7</text>
<text x="168.5" y="109.2">2</text>
<text x="153.3" y="115.6">5</text>
<text x="168.5" y="114.3">3</text>
</g>
<g font-size="1.1" fill="#00a0a0">
<text x="48.6" y="22.4">+5V</text>
<text x="103.2" y="111.3">+5V</text>
<text x="99.4" y="149">+5V</text>
<text x="83.9" y="151.9">GND</text>
<text x="104.4" y="155.8">+5V</text>
<text x="80.8" y="156">PWR_FLAG</text>
<text x="97.4" y="156">PWR_FLAG</text>
</g>
<text font-size="1.1" fill="#a000a0" x="70.9" y="56.5">DIL28</text>
<text font-size="1" fill="#a000a0" x="164.3" y="118">DIP8</text>
</svg>
